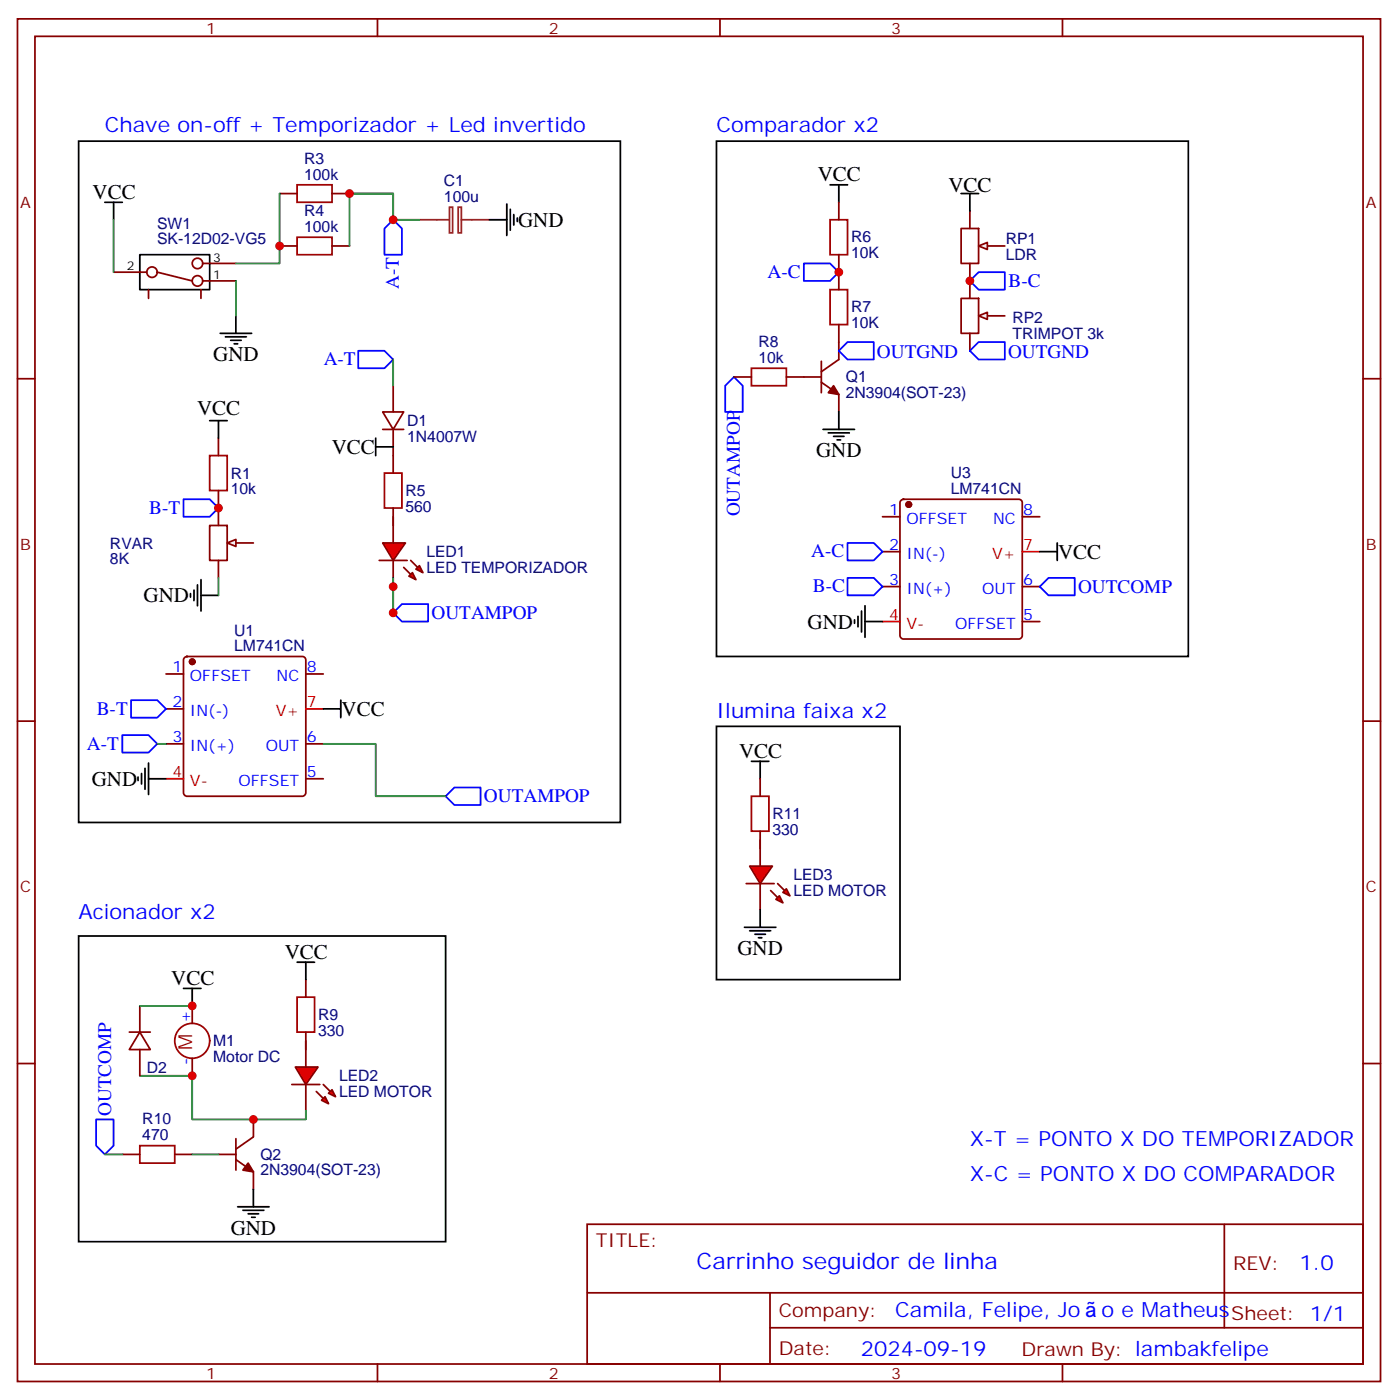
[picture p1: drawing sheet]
<svg xmlns="http://www.w3.org/2000/svg" width="282mm" height="283mm" viewBox="0 0 282 283" stroke-linecap="round" stroke-linejoin="round" font-family="sans-serif">
<g fill="none" stroke="#870000" stroke-width=".35">
<path d="M3.5 3.8h275.2v275.2h-275.2zM7.1 7.3h268.1v268.1h-268.1zM76.2 3.8v3.5M145.3 3.8v3.5M214.5 3.8v3.5M56.4 39.1h3.6M67 39.1h3.6M22.9 55h6.7M30 58.5v1.8M31.7 55l7.1 1.7M40.6 58.5v1.8M40.9 53.2h6.7"/>
<path d="M40.9 56.7h6.7M56.4 49.7h3.6M67 49.7h3.6M3.5 76.5h3.6M275.2 76.5h3.5M44.1 88.5v3.5M44.1 99.1v3.5M33.5 136.1h3.5M37.3 132.8l.4-.2h23.3a.71 .71 0 0 1 .7 .7v26.8a.76 .76 0 0 1-.7 .7h-23.3a.76 .76 0 0 1-.7-.7v-26.8zM61.7 136.1h3.6M3.5 145.6h3.6M33.5 143.2h3.5"/>
<path d="M33.5 150.2h3.5M61.7 150.2h3.6M61.7 157.3h3.6M275.2 145.6h3.5M3.5 214.8h3.6M275.2 214.8h3.5M118.5 247.2h156.7v28.2h-156.7zM247.2 247.3v20.8M76.2 275.4v3.6M118.6 261.1h156.4M145.3 275.4v3.6M155.4 268.1h119.6"/>
<path d="M155.4 261.1v14.1M214.5 275.4v3.6"/>
<circle cx="30.7" cy="55" r="1.06"/>
<circle cx="39.9" cy="53.2" r="1.06"/>
<circle cx="39.9" cy="56.7" r="1.06"/>
</g>
<g fill="none" stroke="#000" stroke-width=".35">
<path d="M21.2 40.9h3.5M22.9 40.9v3.5M28.2 51.4h14.1v7.1h-14.1zM98.8 44.4h3.5M102.3 41.2v6.4M103 42.3v4.2M103.7 43.3v2.1M104.4 44v.7M44.4 67.3h6.4M45.5 68h4.2M46.6 68.7h2.1M47.3 69.4h.7"/>
<path d="M47.6 63.8v3.5M42.3 84.9h3.6M44.1 84.9v3.6M38.5 119.9v.7M39.2 119.2v2.1M39.9 118.1v4.2M40.6 117.1v6.3M40.6 120.2h3.5M65.3 143.2h3.5M68.8 141.4v3.5"/>
</g>
<path d="M56.4 39.1v14.1h-8.8M70.6 39.1h8.8v5.3M22.9 44.4v10.6M47.6 56.7v7.1M79.4 44.4v-5.3h-8.8v10.6M79.4 44.4h5.3M31.7 150.2h1.8M65.3 150.2h10.5v10.6h14.2" fill="none" stroke="#008700" stroke-width=".35"/>
<circle cx="38.8" cy="133.6" r=".53" fill="#870000" stroke="#870000" stroke-width=".35"/>
<path d="M33.5 157.3h3.5M61.7 143.2h3.6" fill="none" stroke="#f00" stroke-width=".35"/>
<path d="M60 37.3h7v3.6h-7zM60 47.9h7v3.5h-7zM42.3 92h3.6v7.1h-3.6z" fill="none" stroke="#a10000" stroke-width=".35"/>
<path d="M84.7 44.4h6M90.7 41.8h.7v5.2h-.7zM92.5 41.8h.6v5.2h-.6zM93.1 44.4h5.7" fill="none" stroke="#8c2424" stroke-width=".35"/>
<path d="M79.4 44.4l1.7 1.7v5.3h-3.5v-5.3zM24.7 148.4h5.3l1.7 1.8-1.7 1.8h-5.3zM90 160.8l1.7-1.8h5.3v3.6h-5.3z" fill="none" stroke="#00f" stroke-width=".35"/>
<g fill="#f00" stroke="#870000" stroke-width=".35">
<path d="M77.3 109.6h4.5l-2.4 3.6z"/>
<path d="M76.6 113.2h5.6z"/>
</g>
<g fill="#870000" stroke="#870000" stroke-width=".35">
<path d="M82.9 113.2l1.4 1.4z"/>
<path d="M81.5 114.6l1.4 1.4z"/>
</g>
<g fill="#f00" stroke="#870000" stroke-width=".35">
<path d="M84 114.9l.7-.7 .7 1.4z"/>
<path d="M82.5 116.3l.8-.7 .7 1.5z"/>
</g>
<g fill="none" stroke="#870000" stroke-width=".35">
<path d="M169.3 40.9v3.5M169.3 51.4v7.1M194 46.1h3.6v7.1h-3.6zM195.8 42.6v3.5M195.8 53.2v3.5M199.3 49.7h3.5M148.2 76.1h3.5M158.7 76.1h7.1M165.8 77.2l3.5 2.5v3.5M165.8 73v6.3M169.3 65.5v7.1l-3.5 2.5M79.4 92v3.5"/>
<path d="M79.4 102.6v7M79.4 113.2v5.3"/>
</g>
<path d="M15.9 28.5h109.3v137.6h-109.3zM167.6 37.3h3.5M169.3 37.3v3.6M27.9 156.9v.7M28.6 156.2v2.1M29.3 155.2v4.2M30 157.3h3.5M30 154.1v6.3" fill="none" stroke="#000" stroke-width=".35"/>
<path d="M79.4 116.7v7.1" fill="none" stroke="#008700" stroke-width=".35"/>
<path d="M162.3 53.2h5.3l1.7 1.8-1.7 1.7h-5.3zM148.2 76.1l1.7 1.8v5.3h-3.5v-5.3zM37 100.8h5.3l1.8 1.8-1.8 1.8h-5.3zM26.5 141.4h5.2l1.8 1.8-1.8 1.7h-5.2z" fill="none" stroke="#00f" stroke-width=".35"/>
<path d="M167.6 44.4h3.5v7h-3.5zM167.6 58.5h3.5v7h-3.5zM151.7 74.4h7v3.5h-7zM77.6 95.5h3.5v7.1h-3.5z" fill="none" stroke="#a10000" stroke-width=".35"/>
<path d="M168.3 77.9l1 1.8-2.1-.4z" fill="#870000" stroke="#870000" stroke-width=".35"/>
<path d="M197.6 49.7l1.7-.7v1.4z" fill="#f0f0f0" stroke="#870000" stroke-width=".35"/>
<path d="M195.8 56.7l1.8-1.7h5.2v3.5h-5.2z" fill="none" stroke="#00f" stroke-width=".35"/>
<path d="M195.8 56.7v3.6M194 60.3h3.6v7h-3.6zM195.8 67.3v3.5M199.3 63.8h3.5" fill="none" stroke="#870000" stroke-width=".35"/>
<path d="M197.6 63.8l1.7-.7v1.4z" fill="#f0f0f0" stroke="#870000" stroke-width=".35"/>
<circle cx="183.4" cy="101.9" r=".53" fill="#870000" stroke="#870000" stroke-width=".35"/>
<path d="M178.2 104.4h3.5M178.2 111.4h3.5M178.2 118.5h3.5M181.9 101l.5-.2h23.3a.71 .71 0 0 1 .7 .7v26.8a.76 .76 0 0 1-.7 .7h-23.3a.76 .76 0 0 1-.7-.7v-26.8zM206.4 104.4h3.5M206.4 118.5h3.5M206.4 125.5h3.5M61.7 197.8v3.6M61.7 208.4v3.5" fill="none" stroke="#870000" stroke-width=".35"/>
<path d="M206.4 111.4h3.5M178.2 125.5h3.5" fill="none" stroke="#f00" stroke-width=".35"/>
<path d="M171.1 109.6h5.3l1.8 1.8-1.8 1.8h-5.3zM171.1 116.7h5.3l1.8 1.8-1.8 1.7h-5.3zM209.9 118.5l1.8-1.8h5.3v3.5h-5.3z" fill="none" stroke="#00f" stroke-width=".35"/>
<path d="M144.6 28.5h95.3v104.1h-95.3zM209.9 111.4h3.5M213.4 109.6v3.6M172.5 125.2v.7M173.2 124.5v2.1M173.9 123.4v4.2M174.6 125.5h3.6M174.6 122.3v6.4" fill="none" stroke="#000" stroke-width=".35"/>
<path d="M60 201.4h3.5v7h-3.5z" fill="none" stroke="#a10000" stroke-width=".35"/>
<g fill="#f00" stroke="#870000" stroke-width=".35">
<path d="M59.6 215.5h4.6l-2.5 3.5z"/>
<path d="M58.9 219h5.7z"/>
</g>
<g fill="#870000" stroke="#870000" stroke-width=".35">
<path d="M65.3 219l1.4 1.4z"/>
<path d="M63.9 220.4l1.4 1.4z"/>
</g>
<g fill="#f00" stroke="#870000" stroke-width=".35">
<path d="M67 220.1l.7 1.4-1.4-.7z"/>
<path d="M64.9 222.2l.7-.7 .7 1.4z"/>
</g>
<g fill="none" stroke="#870000" stroke-width=".35">
<path d="M79.4 77.9v5.3M77.3 83.2h4.2l-2.1 3.5zM77.3 86.7h4.2M79.4 86.7v5.3M153.5 157.3v3.5M153.5 167.9v3.5M26.1 208.4h4.2M28.2 208.4l2.1 3.5h-4.2zM28.2 203.1v5.3M28.2 211.9v5.3M38.8 203.1v3.6M38.8 213.7v3.5"/>
<path d="M61.7 210.2v5.3M61.7 219v5.3M24.7 233.1h3.5M35.3 233.1h3.5M44.1 233.1h3.5M47.6 234.2l3.6 2.4v3.6M47.6 229.9v6.4M51.2 226.1v3.5l-3.6 2.5"/>
</g>
<g fill="none" stroke="#000" stroke-width=".35">
<path d="M194 39.1h3.6M195.8 39.1v3.5M166.2 86.7h6.3M167.2 87.4h4.2M168.3 88.1h2.1M169 88.8h.7M169.3 83.2v3.5M151.7 153.7h3.5M153.5 153.7v3.6M15.9 189h74.1v61.8h-74.1zM37 199.6h3.6M38.8 199.6v3.5"/>
<path d="M60 194.3h3.5M61.7 194.3v3.5M48 243.7h6.3M49 244.4h4.3M50.1 245.1h2.1M50.8 245.8h.7M51.2 240.2v3.5"/>
</g>
<path d="M50.1 234.9l1.1 1.7-2.2-.3z" fill="#870000" stroke="#870000" stroke-width=".35"/>
<g fill="none" stroke="#a10000" stroke-width=".35">
<path d="M151.7 160.8h3.5v7.1h-3.5zM28.2 231.4h7.1v3.5h-7.1z"/>
<circle cx="38.8" cy="210.2" r="3.5"/>
</g>
<path d="M79.4 72.6v5.3M79.4 118.5v5.3M28.2 217.2h10.6v8.9h22.9v-1.8M28.2 203.1h10.6M21.2 233.1h3.5M38.8 233.1h5.3" fill="none" stroke="#008700" stroke-width=".35"/>
<path d="M72.3 70.8h5.3l1.8 1.8-1.8 1.8h-5.3zM169.3 70.8l1.8-1.7h5.3v3.5h-5.3zM195.8 70.8l1.8-1.7h5.2v3.5h-5.2zM79.4 123.8l1.7-1.8h5.3v3.5h-5.3zM19.4 226.1h3.5v5.3l-1.7 1.7-1.8-1.7z" fill="none" stroke="#00f" stroke-width=".35"/>
<g fill="#f00" stroke="#870000" stroke-width=".35">
<path d="M151.3 174.9h4.6l-2.4 3.5z"/>
<path d="M150.6 178.4h5.7z"/>
</g>
<g fill="#870000" stroke="#870000" stroke-width=".35">
<path d="M157 178.4l1.4 1.4z"/>
<path d="M155.6 179.8l1.4 1.5z"/>
</g>
<g fill="#f00" stroke="#870000" stroke-width=".35">
<path d="M158 180.2l.7-.7 .8 1.4z"/>
<path d="M156.6 181.6l.7-.7 .7 1.4z"/>
</g>
<path d="M42.3 106.1h3.6v7.1h-3.6zM44.1 102.6v3.5M44.1 113.2v3.5M47.6 109.6h3.6M153.5 169.6v5.3M153.5 178.4v5.3" fill="none" stroke="#870000" stroke-width=".35"/>
<path d="M144.6 146.7h37.1v51.1h-37.1zM150.3 187.3h6.3M151.3 188h4.3M152.4 188.7h2.1M153.1 189.4h.7M153.5 183.7v3.6" fill="none" stroke="#000" stroke-width=".35"/>
<path d="M45.9 109.6l1.7-.7v1.4z" fill="#f0f0f0" stroke="#870000" stroke-width=".35"/>
<path d="M44.1 116.7v3.5" fill="none" stroke="#008700" stroke-width=".35"/>
<path d="M75.8 90.2h3.6M75.8 88.5v3.5" fill="none" stroke="#000" stroke-width=".35"/>
<g fill="#c00">
<circle cx="56.4" cy="49.7" r=".88"/>
<circle cx="70.6" cy="39.1" r=".88"/>
<circle cx="79.4" cy="44.4" r=".88"/>
<circle cx="169.3" cy="55" r=".88"/>
<circle cx="51.2" cy="226.1" r=".88"/>
<circle cx="195.8" cy="56.7" r=".88"/>
<circle cx="79.4" cy="118.5" r=".88"/>
<circle cx="79.4" cy="123.8" r=".88"/>
<circle cx="38.8" cy="217.2" r=".88"/>
<circle cx="38.8" cy="203.1" r=".88"/>
<circle cx="44.1" cy="102.6" r=".88"/>
</g>
<text font-size="4.6" fill="#00f" x="140.6" y="256.3">Carrinho seguidor de linha</text>
<g font-size="4.2" fill="#00f">
<text x="21.2" y="26.7">Chave on-off + Temporizador + Led invertido</text>
<text x="144.6" y="26.7">Comparador x2</text>
<text x="144.6" y="144.9">Ilumina faixa x2</text>
<text x="15.9" y="185.5">Acionador x2</text>
<text x="195.8" y="231.4">X-T = PONTO X DO TEMPORIZADOR</text>
<text x="195.8" y="238.4">X-C = PONTO X DO COMPARADOR</text>
<text x="262.3" y="256.5">1.0</text>
<text x="180.7" y="266.1">Camila, Felipe, Jo</text>
<text x="222.4" y="266.1">o e Matheus</text>
<text x="173.8" y="273.9">2024-09-19</text>
</g>
<g font-size="4.2">
<text x="18.7" y="40.1">VCC</text>
<text x="165.1" y="36.6">VCC</text>
<text x="191.5" y="38.7">VCC</text>
<text x="104.6" y="45.8">GND</text>
<text x="43" y="73">GND</text>
<text x="39.8" y="83.8">VCC</text>
<text x="67" y="91.7">VCC</text>
<text x="164.7" y="92.4">GND</text>
<text x="213.6" y="112.8">VCC</text>
<text x="29" y="121.6">GND</text>
<text x="163" y="126.9">GND</text>
<text x="69" y="144.6">VCC</text>
<text x="149.2" y="153">VCC</text>
<text x="18.5" y="158.7">GND</text>
<text x="57.5" y="193.6">VCC</text>
<text x="148.9" y="192.9">GND</text>
<text x="34.6" y="198.9">VCC</text>
<text x="46.6" y="249.3">GND</text>
</g>
<g font-size="3.9" fill="#00f">
<text x="80.5" y="58.4" transform="rotate(-90 80.5 58.4)">A-T</text>
<text x="154.9" y="56.1">A-C</text>
<text x="203.6" y="58">B-C</text>
<text x="65.3" y="73.8">A-T</text>
<text x="177" y="72.2">OUTGND</text>
<text x="203.5" y="72.2">OUTGND</text>
<text x="30.1" y="103.8">B-T</text>
<text x="149.3" y="104.3" transform="rotate(-90 149.3 104.3)">OUTAMPOP</text>
<text x="163.8" y="112.6">A-C</text>
<text x="164.1" y="119.6">B-C</text>
<text x="217.6" y="119.8">OUTCOMP</text>
<text x="87.1" y="125">OUTAMPOP</text>
<text x="19.5" y="144.3">B-T</text>
<text x="17.5" y="151.4">A-T</text>
<text x="97.7" y="162">OUTAMPOP</text>
<text x="22.5" y="225.4" transform="rotate(-90 22.5 225.4)">OUTCOMP</text>
</g>
<text font-size="3.9" fill="#a00000" x="38.8" y="212" transform="rotate(-90 38.8 212)">M</text>
<g font-size="3.9" fill="#800">
<text x="120.3" y="251.8">TITLE:</text>
<text x="248.9" y="256.5">REV:</text>
<text x="157.2" y="266">Company:</text>
<text x="248.6" y="266.6">Sheet: 1/1</text>
<text x="157.2" y="273.7">Date:</text>
<text x="206.2" y="273.8">Drawn By: lambakfelipe</text>
</g>
<g font-size="3.2" fill="#800">
<text x="41.6" y="6.8">1</text>
<text x="110.8" y="6.8">2</text>
<text x="179.9" y="6.8">3</text>
<text x="4.1" y="41.9">A</text>
<text x="275.7" y="41.9">A</text>
<text x="4.1" y="111.1">B</text>
<text x="275.7" y="111.1">B</text>
<text x="4.1" y="180.2">C</text>
<text x="275.7" y="180.2">C</text>
<text x="41.6" y="278.4">1</text>
<text x="110.8" y="278.4">2</text>
<text x="179.9" y="278.4">3</text>
</g>
<g font-size="3.2" fill="#000080">
<text x="61.4" y="33.1">R3</text>
<text x="61.4" y="36.3">100k</text>
<text x="89.6" y="40.8">100u</text>
<text x="89.6" y="37.6">C1</text>
<text x="31.7" y="46.1">SW1</text>
<text x="61.4" y="46.8">100k</text>
<text x="61.4" y="43.7">R4</text>
<text x="31.7" y="49.3">SK-12D02-VG5</text>
<text x="171.8" y="52.1">10K</text>
<text x="171.8" y="49">R6</text>
<text x="203" y="52.5">LDR</text>
<text x="203" y="49.3">RP1</text>
<text x="171.8" y="63.1">R7</text>
<text x="204.4" y="65.2">RP2</text>
<text x="153.1" y="70.1">R8</text>
<text x="171.8" y="66.3">10K</text>
<text x="204.4" y="68.4">TRIMPOT 3k</text>
<text x="153.1" y="73.3">10k</text>
<text x="170.7" y="77.2">Q1</text>
<text x="170.7" y="80.4">2N3904(SOT-23)</text>
<text x="82.2" y="89.3">1N4007W</text>
<text x="82.2" y="86.1">D1</text>
<text x="46.6" y="99.9">10k</text>
<text x="46.6" y="96.7">R1</text>
<text x="81.8" y="100.2">R5</text>
<text x="191.9" y="99.8">LM741CN</text>
<text x="191.9" y="96.6">U3</text>
<text x="81.8" y="103.4">560</text>
<text x="22.2" y="114">8K</text>
<text x="22.2" y="110.8">RVAR</text>
<text x="86.1" y="112.5">LED1</text>
<text x="86.1" y="115.8">LED TEMPORIZADOR</text>
<text x="47.3" y="131.5">LM741CN</text>
<text x="47.3" y="128.3">U1</text>
<text x="155.9" y="165.5">R11</text>
<text x="155.9" y="168.7">330</text>
<text x="160.2" y="177.8">LED3</text>
<text x="160.2" y="181">LED MOTOR</text>
<text x="64.2" y="209.3">330</text>
<text x="64.2" y="206">R9</text>
<text x="43" y="214.4">Motor DC</text>
<text x="43" y="211.2">M1</text>
<text x="29.6" y="216.6">D2</text>
<text x="68.4" y="221.6">LED MOTOR</text>
<text x="68.4" y="218.4">LED2</text>
<text x="28.7" y="227.1">R10</text>
<text x="28.7" y="230.3">470</text>
<text x="52.6" y="237.3">2N3904(SOT-23)</text>
<text x="52.6" y="234.2">Q2</text>
</g>
<g font-size="3.2" fill="#00f">
<text x="179.5" y="104">1</text>
<text x="183" y="105.8">OFFSET</text>
<text x="200.5" y="105.8">NC</text>
<text x="206.6" y="104">8</text>
<text x="179.5" y="111.1">2</text>
<text x="183" y="112.8">IN(-)</text>
<text x="179.5" y="118.1">3</text>
<text x="183" y="119.9">IN(+)</text>
<text x="198.3" y="119.9">OUT</text>
<text x="206.6" y="118.1">6</text>
<text x="206.6" y="125.2">5</text>
<text x="192.8" y="126.9">OFFSET</text>
<text x="34.8" y="135.7">1</text>
<text x="38.3" y="137.5">OFFSET</text>
<text x="55.8" y="137.5">NC</text>
<text x="61.9" y="135.7">8</text>
<text x="34.8" y="142.8">2</text>
<text x="34.8" y="149.9">3</text>
<text x="38.3" y="144.6">IN(-)</text>
<text x="61.9" y="149.9">6</text>
<text x="38.3" y="151.6">IN(+)</text>
<text x="53.7" y="151.6">OUT</text>
<text x="48.2" y="158.7">OFFSET</text>
<text x="61.9" y="156.9">5</text>
<text x="38.5" y="206.7" transform="rotate(-90 38.5 206.7)">+</text>
<text x="38.5" y="215.2" transform="rotate(-90 38.5 215.2)">-</text>
</g>
<g font-size="3.2" fill="#f00">
<text x="200.3" y="112.8">V+</text>
<text x="206.6" y="111.1">7</text>
<text x="179.5" y="125.2">4</text>
<text x="183" y="126.9">V-</text>
<text x="61.9" y="142.8">7</text>
<text x="55.7" y="144.6">V+</text>
<text x="34.8" y="156.9">4</text>
<text x="38.3" y="158.7">V-</text>
</g>
<g font-size="2.5">
<text x="43" y="52.8">3</text>
<text x="25.6" y="54.6">2</text>
<text x="43" y="56.4">1</text>
</g>
</svg>
